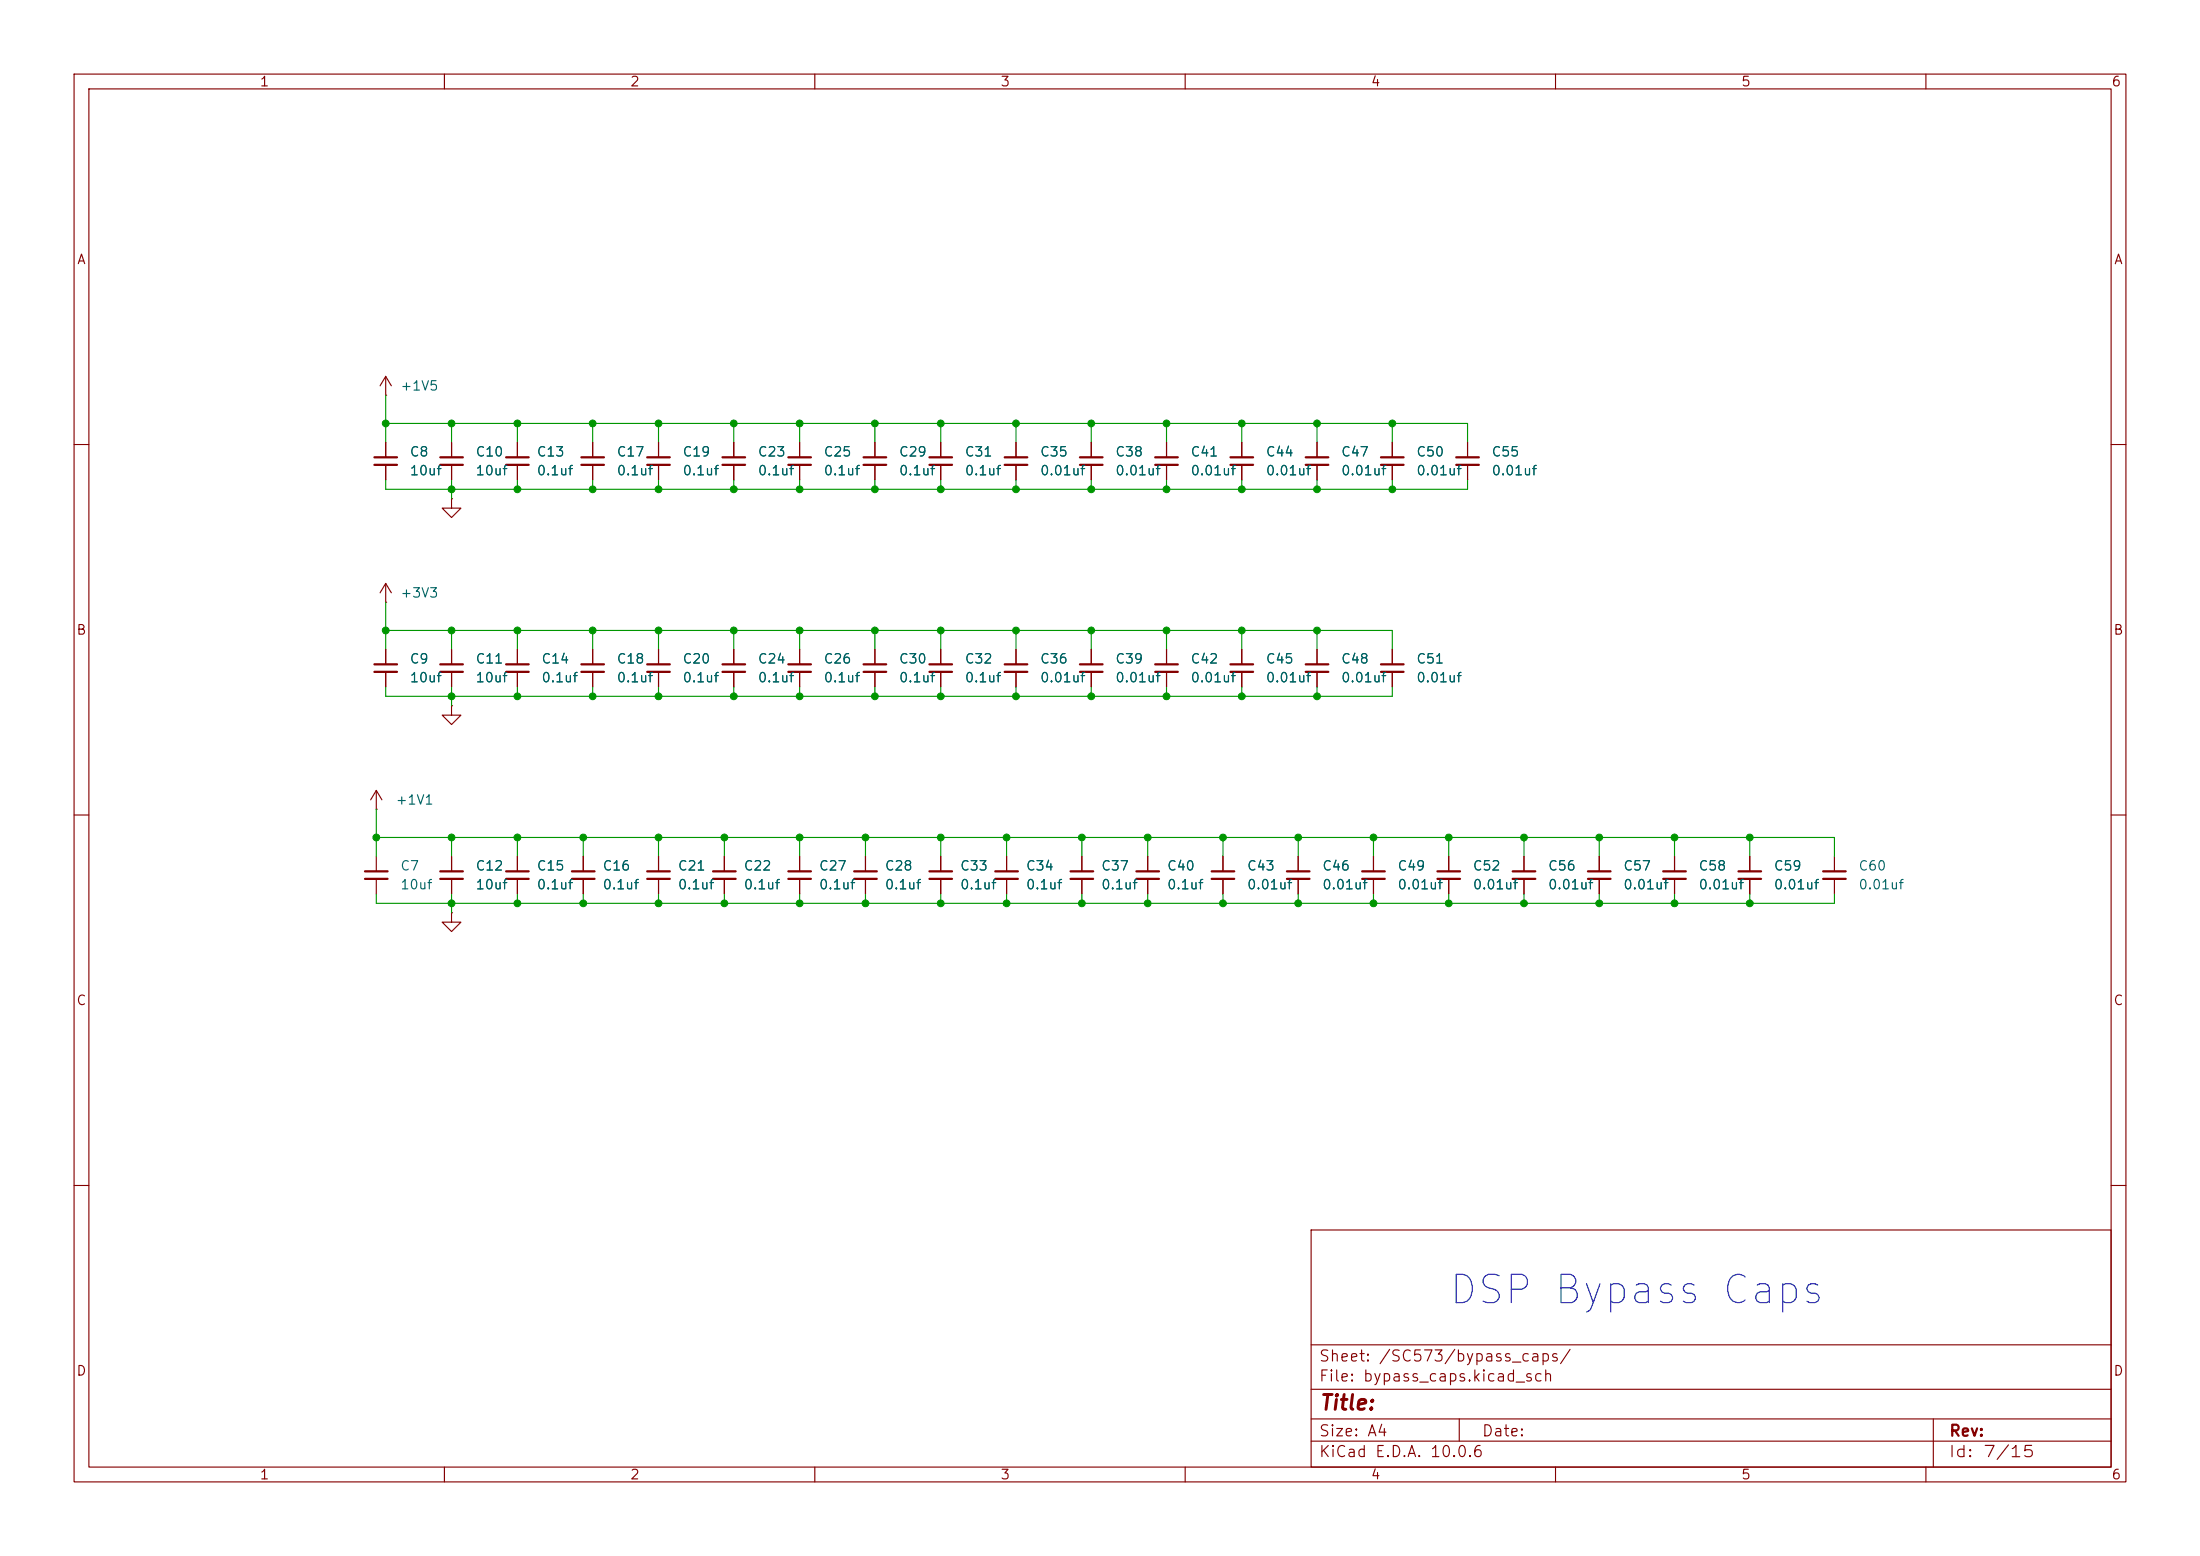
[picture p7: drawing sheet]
<svg xmlns="http://www.w3.org/2000/svg" width="297mm" height="210mm" viewBox="0 0 297 210" stroke-linecap="round" stroke-linejoin="round" font-family="sans-serif">
<g fill="none" stroke="#840000" stroke-width=".15">
<path d="M10 10h277v190h-277zM12 12h273v186h-273zM60 10v2M110 10v2M160 10v2M210 10v2M260 10v2M52.1 53.3h.1M52.1 50.8v2.5M52.1 59.7v2M52.1 50.8l-.8 1.3M52.1 50.8l.7 1.3"/>
<path d="M61 59.7v2M69.8 59.7v2M80 59.7v2M88.9 59.7v2M99.1 59.7v2M107.9 59.7v2M118.1 59.7v2M127 59.7v2M137.2 59.7v2M147.3 59.7v2M157.5 59.7v2M167.6 59.7v2"/>
<path d="M177.8 59.7v2M188 59.7v2M198.1 59.7v2M10 60h2M52.1 62.7v2.1M52.1 78.7v2.6M52.1 78.7l-.8 1.3M52.1 78.7l.7 1.3M61 67.3v1.3h1.2l-1.2 1.3-1.3-1.3h1.3M61 67.3h.1M61 62.7v2.1M69.8 62.7v2.1"/>
<path d="M80 62.7v2.1M88.9 62.7v2.1M99.1 62.7v2.1M107.9 62.7v2.1M118.1 62.7v2.1M127 62.7v2.1M137.2 62.7v2.1M147.3 62.7v2.1M157.5 62.7v2.1M167.6 62.7v2.1M177.8 62.7v2.1M188 62.7v2.1"/>
<path d="M198.1 62.7v2.1M285 60h2M52.1 81.3h.1M52.1 87.6v2.1M52.1 90.7v2M61 95.3v1.2h1.2l-1.2 1.3-1.3-1.3h1.3M61 95.3h.1M61 87.6v2.1M61 90.7v2M69.8 87.6v2.1M69.8 90.7v2M80 87.6v2.1"/>
<path d="M80 90.7v2M88.9 87.6v2.1M88.9 90.7v2M99.1 87.6v2.1M99.1 90.7v2M107.9 87.6v2.1M107.9 90.7v2M118.1 87.6v2.1M118.1 90.7v2M127 87.6v2.1M127 90.7v2M137.2 87.6v2.1"/>
<path d="M137.2 90.7v2M147.3 87.6v2.1M147.3 90.7v2M157.5 87.6v2.1M157.5 90.7v2M167.6 87.6v2.1M167.6 90.7v2M177.8 87.6v2.1M177.8 90.7v2M188 87.6v2.1M188 90.7v2M10 110h2"/>
<path d="M50.8 109.2h.1M50.8 106.7l-.8 1.3M50.8 106.7l.8 1.3M50.8 106.7v2.5M50.8 115.6v2M50.8 118.6v2.1M61 115.6v2M61 118.6v2.1M69.8 115.6v2M69.8 118.6v2.1M78.7 115.6v2M78.7 118.6v2.1"/>
<path d="M88.9 115.6v2M88.9 118.6v2.1M97.8 115.6v2M97.8 118.6v2.1M107.9 115.6v2M107.9 118.6v2.1M116.8 115.6v2M116.8 118.6v2.1M127 115.6v2M127 118.6v2.1M135.9 115.6v2M135.9 118.6v2.1"/>
<path d="M146 115.6v2M146 118.6v2.1M154.9 115.6v2M154.9 118.6v2.1M165.1 115.6v2M165.1 118.6v2.1M175.3 115.6v2M175.3 118.6v2.1M185.4 115.6v2M185.4 118.6v2.1M195.6 115.6v2M195.6 118.6v2.1"/>
<path d="M205.7 115.6v2M205.7 118.6v2.1M215.9 115.6v2M215.9 118.6v2.1M226.1 115.6v2M226.1 118.6v2.1M236.2 115.6v2M236.2 118.6v2.1M247.6 115.6v2M247.6 118.6v2.1M285 110h2M61 123.2v1.3h1.2l-1.2 1.2-1.3-1.2h1.3"/>
<path d="M61 123.2h.1M10 160h2M177 166h108v32h-108zM285 160h2M60 198v2M110 198v2M160 198v2M177 194.5h108M177 191.5h108M177 187.5h108M177 181.5h108M197 191.5v3"/>
<path d="M210 198v2M260 198v2M261 191.5v6.5"/>
</g>
<g fill="none" stroke="#840000" stroke-width=".3">
<path d="M50.5 61.7h3.1M50.5 62.7h3.1M59.4 61.7h3.1M59.4 62.7h3.1M68.3 61.7h3.1M68.3 62.7h3.1M78.5 61.7h3M78.5 62.7h3M87.4 61.7h3M87.4 62.7h3M97.5 61.7h3.1M97.5 62.7h3.1"/>
<path d="M106.4 61.7h3.1M106.4 62.7h3.1M116.6 61.7h3M116.6 62.7h3M125.5 61.7h3M125.5 62.7h3M135.6 61.7h3.1M135.6 62.7h3.1M145.8 61.7h3M145.8 62.7h3M156 61.7h3M156 62.7h3"/>
<path d="M166.1 61.7h3.1M166.1 62.7h3.1M176.3 61.7h3M176.3 62.7h3M186.4 61.7h3.1M186.4 62.7h3.1M196.6 61.7h3M196.6 62.7h3M50.5 89.7h3.1M50.5 90.7h3.1M59.4 89.7h3.1M59.4 90.7h3.1"/>
<path d="M68.3 89.7h3.1M68.3 90.7h3.1M78.5 89.7h3M78.5 90.7h3M87.4 89.7h3M87.4 90.7h3M97.5 89.7h3.1M97.5 90.7h3.1M106.4 89.7h3.1M106.4 90.7h3.1M116.6 89.7h3M116.6 90.7h3"/>
<path d="M125.5 89.7h3M125.5 90.7h3M135.6 89.7h3.1M135.6 90.7h3.1M145.8 89.7h3M145.8 90.7h3M156 89.7h3M156 90.7h3M166.1 89.7h3.1M166.1 90.7h3.1M176.3 89.7h3M176.3 90.7h3"/>
<path d="M186.4 89.7h3.1M186.4 90.7h3.1M49.3 117.6h3M49.3 118.6h3M59.4 117.6h3.1M59.4 118.6h3.1M68.3 117.6h3.1M68.3 118.6h3.1M77.2 117.6h3.1M77.2 118.6h3.1M87.4 117.6h3M87.4 118.6h3"/>
<path d="M96.3 117.6h3M96.3 118.6h3M106.4 117.6h3.1M106.4 118.6h3.1M115.3 117.6h3.1M115.3 118.6h3.1M125.5 117.6h3M125.5 118.6h3M134.4 117.6h3M134.4 118.6h3M144.5 117.6h3.1M144.5 118.6h3.1"/>
<path d="M153.4 117.6h3.1M153.4 118.6h3.1M163.6 117.6h3M163.6 118.6h3M173.7 117.6h3.1M173.7 118.6h3.1M183.9 117.6h3M183.9 118.6h3M194.1 117.6h3M194.1 118.6h3M204.2 117.6h3.1M204.2 118.6h3.1"/>
<path d="M214.4 117.6h3M214.4 118.6h3M224.5 117.6h3.1M224.5 118.6h3.1M234.7 117.6h3M234.7 118.6h3M246.1 117.6h3.1M246.1 118.6h3.1"/>
</g>
<g fill="none" stroke="#009600" stroke-width=".15">
<path d="M52.1 57.2h146v2.5M52.1 53.3v6.4M61 57.2v2.5M69.8 57.2v2.5M80 57.2v2.5M88.9 57.2v2.5M99.1 57.2v2.5M107.9 57.2v2.5M118.1 57.2v2.5M127 57.2v2.5M137.2 57.2v2.5M147.3 57.2v2.5"/>
<path d="M157.5 57.2v2.5M167.6 57.2v2.5M177.8 57.2v2.5M188 57.2v2.5M52.1 64.8v1.2h146v-1.2M61 64.8v2.5M69.8 64.8v1.2M80 64.8v1.2M88.9 64.8v1.2M99.1 64.8v1.2M107.9 64.8v1.2M118.1 64.8v1.2"/>
<path d="M127 64.8v1.2M137.2 64.8v1.2M147.3 64.8v1.2M157.5 64.8v1.2M167.6 64.8v1.2M177.8 64.8v1.2M188 64.8v1.2M52.1 85.1h135.9v2.5M52.1 92.7v1.3h135.9v-1.3M52.1 81.3v6.3M61 85.1v2.5M61 92.7v2.6"/>
<path d="M69.8 85.1v2.5M69.8 92.7v1.3M80 85.1v2.5M80 92.7v1.3M88.9 85.1v2.5M88.9 92.7v1.3M99.1 85.1v2.5M99.1 92.7v1.3M107.9 85.1v2.5M107.9 92.7v1.3M118.1 85.1v2.5M118.1 92.7v1.3"/>
<path d="M127 85.1v2.5M127 92.7v1.3M137.2 85.1v2.5M137.2 92.7v1.3M147.3 85.1v2.5M147.3 92.7v1.3M157.5 85.1v2.5M157.5 92.7v1.3M167.6 85.1v2.5M167.6 92.7v1.3M177.8 85.1v2.5M177.8 92.7v1.3"/>
<path d="M50.8 113h196.8v2.6M50.8 109.2v6.4M61 113v2.6M69.8 113v2.6M78.7 113v2.6M88.9 113v2.6M97.8 113v2.6M107.9 113v2.6M116.8 113v2.6M127 113v2.6M135.9 113v2.6M146 113v2.6"/>
<path d="M154.9 113v2.6M165.1 113v2.6M175.3 113v2.6M185.4 113v2.6M195.6 113v2.6M205.7 113v2.6M215.9 113v2.6M226.1 113v2.6M236.2 113v2.6M50.8 120.7v1.2h196.8v-1.2M61 120.7v2.5M69.8 120.7v1.2"/>
<path d="M78.7 120.7v1.2M88.9 120.7v1.2M97.8 120.7v1.2M107.9 120.7v1.2M116.8 120.7v1.2M127 120.7v1.2M135.9 120.7v1.2M146 120.7v1.2M154.9 120.7v1.2M165.1 120.7v1.2M175.3 120.7v1.2M185.4 120.7v1.2"/>
<path d="M195.6 120.7v1.2M205.7 120.7v1.2M215.9 120.7v1.2M226.1 120.7v1.2M236.2 120.7v1.2"/>
</g>
<g fill="#009600" stroke="#009600" stroke-width=".14">
<circle cx="226.1" cy="121.9" r=".46"/>
<circle cx="236.2" cy="121.9" r=".46"/>
<circle cx="215.9" cy="113" r=".46"/>
<circle cx="215.9" cy="121.9" r=".46"/>
<circle cx="236.2" cy="113" r=".46"/>
<circle cx="226.1" cy="113" r=".46"/>
<circle cx="146" cy="121.9" r=".46"/>
<circle cx="154.9" cy="121.9" r=".46"/>
<circle cx="127" cy="113" r=".46"/>
<circle cx="127" cy="121.9" r=".46"/>
<circle cx="135.9" cy="113" r=".46"/>
<circle cx="127" cy="85.1" r=".46"/>
<circle cx="127" cy="94" r=".46"/>
<circle cx="135.9" cy="121.9" r=".46"/>
<circle cx="146" cy="113" r=".46"/>
<circle cx="116.8" cy="121.9" r=".46"/>
<circle cx="157.5" cy="66" r=".46"/>
<circle cx="167.6" cy="66" r=".46"/>
<circle cx="177.8" cy="57.2" r=".46"/>
<circle cx="188" cy="57.2" r=".46"/>
<circle cx="177.8" cy="66" r=".46"/>
<circle cx="167.6" cy="57.2" r=".46"/>
<circle cx="157.5" cy="57.2" r=".46"/>
<circle cx="188" cy="66" r=".46"/>
<circle cx="154.9" cy="113" r=".46"/>
<circle cx="157.5" cy="94" r=".46"/>
<circle cx="147.3" cy="94" r=".46"/>
<circle cx="167.6" cy="94" r=".46"/>
<circle cx="167.6" cy="85.1" r=".46"/>
<circle cx="165.1" cy="121.9" r=".46"/>
<circle cx="165.1" cy="113" r=".46"/>
<circle cx="157.5" cy="85.1" r=".46"/>
<circle cx="177.8" cy="85.1" r=".46"/>
<circle cx="177.8" cy="94" r=".46"/>
<circle cx="185.4" cy="113" r=".46"/>
<circle cx="175.3" cy="113" r=".46"/>
<circle cx="175.3" cy="121.9" r=".46"/>
<circle cx="185.4" cy="121.9" r=".46"/>
<circle cx="195.6" cy="113" r=".46"/>
<circle cx="195.6" cy="121.9" r=".46"/>
<circle cx="205.7" cy="113" r=".46"/>
<circle cx="205.7" cy="121.9" r=".46"/>
<circle cx="99.1" cy="66" r=".46"/>
<circle cx="88.9" cy="66" r=".46"/>
<circle cx="88.9" cy="85.1" r=".46"/>
<circle cx="99.1" cy="85.1" r=".46"/>
<circle cx="80" cy="85.1" r=".46"/>
<circle cx="80" cy="66" r=".46"/>
<circle cx="99.1" cy="57.2" r=".46"/>
<circle cx="88.9" cy="94" r=".46"/>
<circle cx="80" cy="94" r=".46"/>
<circle cx="99.1" cy="94" r=".46"/>
<circle cx="80" cy="57.2" r=".46"/>
<circle cx="88.9" cy="57.2" r=".46"/>
<circle cx="97.8" cy="121.9" r=".46"/>
<circle cx="97.8" cy="113" r=".46"/>
<circle cx="88.9" cy="121.9" r=".46"/>
<circle cx="107.9" cy="113" r=".46"/>
<circle cx="107.9" cy="121.9" r=".46"/>
<circle cx="116.8" cy="113" r=".46"/>
<circle cx="78.7" cy="113" r=".46"/>
<circle cx="88.9" cy="113" r=".46"/>
<circle cx="78.7" cy="121.9" r=".46"/>
<circle cx="61" cy="66" r=".46"/>
<circle cx="61" cy="85.1" r=".46"/>
<circle cx="69.8" cy="85.1" r=".46"/>
<circle cx="69.8" cy="57.2" r=".46"/>
<circle cx="69.8" cy="66" r=".46"/>
<circle cx="52.1" cy="85.1" r=".46"/>
<circle cx="52.1" cy="57.2" r=".46"/>
<circle cx="61" cy="57.2" r=".46"/>
<circle cx="118.1" cy="66" r=".46"/>
<circle cx="127" cy="66" r=".46"/>
<circle cx="127" cy="57.2" r=".46"/>
<circle cx="137.2" cy="57.2" r=".46"/>
<circle cx="147.3" cy="57.2" r=".46"/>
<circle cx="107.9" cy="57.2" r=".46"/>
<circle cx="118.1" cy="57.2" r=".46"/>
<circle cx="137.2" cy="66" r=".46"/>
<circle cx="147.3" cy="66" r=".46"/>
<circle cx="61" cy="113" r=".46"/>
<circle cx="69.8" cy="113" r=".46"/>
<circle cx="61" cy="94" r=".46"/>
<circle cx="69.8" cy="94" r=".46"/>
<circle cx="69.8" cy="121.9" r=".46"/>
<circle cx="50.8" cy="113" r=".46"/>
<circle cx="61" cy="121.9" r=".46"/>
<circle cx="137.2" cy="85.1" r=".46"/>
<circle cx="147.3" cy="85.1" r=".46"/>
<circle cx="107.9" cy="66" r=".46"/>
<circle cx="107.9" cy="85.1" r=".46"/>
<circle cx="118.1" cy="85.1" r=".46"/>
<circle cx="137.2" cy="94" r=".46"/>
<circle cx="107.9" cy="94" r=".46"/>
<circle cx="118.1" cy="94" r=".46"/>
</g>
<text font-size="3.8" fill="#0000c2" x="195.3" y="177">DSP Bypass Caps</text>
<text font-size="2" fill="#840000" x="178" y="190.8">Title:</text>
<g font-size="1.5" fill="#840000">
<text x="178" y="184.1">Sheet: /SC573/bypass_caps/</text>
<text x="178" y="186.8">File: bypass_caps.kicad_sch</text>
<text x="178" y="197">KiCad E.D.A. 10.0.6</text>
<text x="178" y="194.2">Size: A4</text>
<text x="200" y="194.2">Date:</text>
<text x="262.9" y="197.1">Id:</text>
<text x="263" y="194.2">Rev:</text>
<text x="267.6" y="197.1">7/15</text>
</g>
<g font-size="1.3" fill="#840000">
<text x="35" y="12">1</text>
<text x="85" y="12">2</text>
<text x="135" y="12">3</text>
<text x="185" y="12">4</text>
<text x="235" y="12">5</text>
<text x="285" y="12">6</text>
<text x="10.3" y="36">A</text>
<text x="285.3" y="36">A</text>
<text x="10.2" y="86">B</text>
<text x="285.2" y="86">B</text>
<text x="10.2" y="136">C</text>
<text x="285.2" y="136">C</text>
<text x="10.2" y="186">D</text>
<text x="285.2" y="186">D</text>
<text x="35" y="200">1</text>
<text x="85" y="200">2</text>
<text x="135" y="200">3</text>
<text x="185" y="200">4</text>
<text x="235" y="200">5</text>
<text x="285" y="200">6</text>
</g>
<g font-size="1.3" fill="#006464">
<text x="54" y="53">+1V5</text>
<text x="55.2" y="61.9">C8</text>
<text x="55.2" y="64.5">10uf</text>
<text x="64.1" y="61.9">C10</text>
<text x="64.1" y="64.5">10uf</text>
<text x="72.4" y="61.9">C13</text>
<text x="72.4" y="64.5">0.1uf</text>
<text x="83.2" y="61.9">C17</text>
<text x="83.2" y="64.5">0.1uf</text>
<text x="92.1" y="61.9">C19</text>
<text x="92.1" y="64.5">0.1uf</text>
<text x="102.2" y="61.9">C23</text>
<text x="102.2" y="64.5">0.1uf</text>
<text x="111.1" y="61.9">C25</text>
<text x="111.1" y="64.5">0.1uf</text>
<text x="121.3" y="61.9">C29</text>
<text x="121.3" y="64.5">0.1uf</text>
<text x="130.2" y="61.9">C31</text>
<text x="130.2" y="64.5">0.1uf</text>
<text x="140.3" y="61.9">C35</text>
<text x="140.3" y="64.5">0.01uf</text>
<text x="150.5" y="61.9">C38</text>
<text x="150.5" y="64.5">0.01uf</text>
<text x="160.6" y="61.9">C41</text>
<text x="160.6" y="64.5">0.01uf</text>
<text x="170.8" y="61.9">C44</text>
<text x="170.8" y="64.5">0.01uf</text>
<text x="181" y="61.9">C47</text>
<text x="181" y="64.5">0.01uf</text>
<text x="191.1" y="61.9">C50</text>
<text x="191.1" y="64.5">0.01uf</text>
<text x="201.3" y="61.9">C55</text>
<text x="201.3" y="64.5">0.01uf</text>
<text x="54" y="81">+3V3</text>
<text x="55.2" y="89.9">C9</text>
<text x="64.1" y="89.9">C11</text>
<text x="73" y="89.9">C14</text>
<text x="83.2" y="89.9">C18</text>
<text x="92.1" y="89.9">C20</text>
<text x="102.2" y="89.9">C24</text>
<text x="111.1" y="89.9">C26</text>
<text x="121.3" y="89.9">C30</text>
<text x="130.2" y="89.9">C32</text>
<text x="140.3" y="89.9">C36</text>
<text x="150.5" y="89.9">C39</text>
<text x="160.6" y="89.9">C42</text>
<text x="170.8" y="89.9">C45</text>
<text x="181" y="89.9">C48</text>
<text x="191.1" y="89.9">C51</text>
<text x="55.2" y="92.4">10uf</text>
<text x="64.1" y="92.4">10uf</text>
<text x="73" y="92.4">0.1uf</text>
<text x="83.2" y="92.4">0.1uf</text>
<text x="92.1" y="92.4">0.1uf</text>
<text x="102.2" y="92.4">0.1uf</text>
<text x="111.1" y="92.4">0.1uf</text>
<text x="121.3" y="92.4">0.1uf</text>
<text x="130.2" y="92.4">0.1uf</text>
<text x="140.3" y="92.4">0.01uf</text>
<text x="150.5" y="92.4">0.01uf</text>
<text x="160.6" y="92.4">0.01uf</text>
<text x="170.8" y="92.4">0.01uf</text>
<text x="181" y="92.4">0.01uf</text>
<text x="191.1" y="92.4">0.01uf</text>
<text x="53.3" y="108.9">+1V1</text>
<text x="54" y="117.8">C7</text>
<text x="64.1" y="117.8">C12</text>
<text x="72.4" y="117.8">C15</text>
<text x="81.3" y="117.8">C16</text>
<text x="91.4" y="117.8">C21</text>
<text x="100.3" y="117.8">C22</text>
<text x="110.5" y="117.8">C27</text>
<text x="119.4" y="117.8">C28</text>
<text x="129.5" y="117.8">C33</text>
<text x="138.4" y="117.8">C34</text>
<text x="148.6" y="117.8">C37</text>
<text x="157.5" y="117.8">C40</text>
<text x="168.3" y="117.8">C43</text>
<text x="178.4" y="117.8">C46</text>
<text x="188.6" y="117.8">C49</text>
<text x="198.7" y="117.8">C52</text>
<text x="208.9" y="117.8">C56</text>
<text x="219.1" y="117.8">C57</text>
<text x="229.2" y="117.8">C58</text>
<text x="239.4" y="117.8">C59</text>
<text x="250.8" y="117.8">C60</text>
<text x="54" y="120.3">10uf</text>
<text x="64.1" y="120.3">10uf</text>
<text x="72.4" y="120.3">0.1uf</text>
<text x="81.3" y="120.3">0.1uf</text>
<text x="91.4" y="120.3">0.1uf</text>
<text x="100.3" y="120.3">0.1uf</text>
<text x="110.5" y="120.3">0.1uf</text>
<text x="119.4" y="120.3">0.1uf</text>
<text x="129.5" y="120.3">0.1uf</text>
<text x="138.4" y="120.3">0.1uf</text>
<text x="148.6" y="120.3">0.1uf</text>
<text x="157.5" y="120.3">0.1uf</text>
<text x="168.3" y="120.3">0.01uf</text>
<text x="178.4" y="120.3">0.01uf</text>
<text x="188.6" y="120.3">0.01uf</text>
<text x="198.7" y="120.3">0.01uf</text>
<text x="208.9" y="120.3">0.01uf</text>
<text x="219.1" y="120.3">0.01uf</text>
<text x="229.2" y="120.3">0.01uf</text>
<text x="239.4" y="120.3">0.01uf</text>
<text x="250.8" y="120.3">0.01uf</text>
</g>
</svg>
